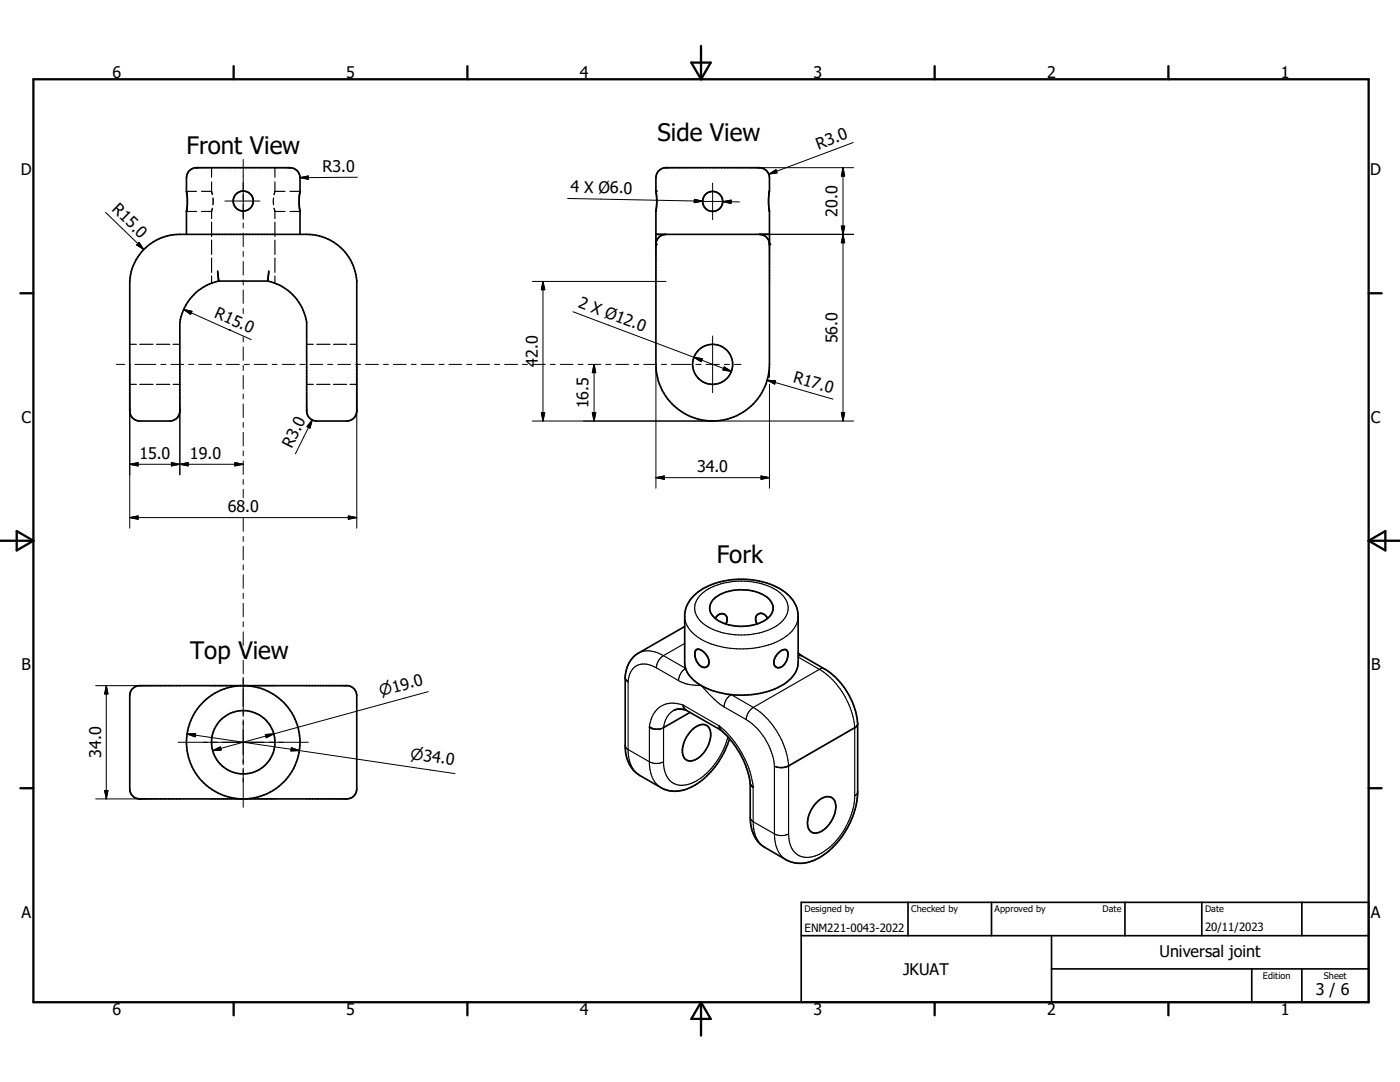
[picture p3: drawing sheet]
<svg xmlns="http://www.w3.org/2000/svg" width="279mm" height="216mm" viewBox="0 0 279 216" stroke-linecap="round" stroke-linejoin="round" font-family="sans-serif">
<g fill="none" stroke="#000" stroke-width=".33">
<path d="M59.9 38.2l-.2 2.6 .2 1.2v4.8M59.9 38.2v-2.7a2 2 0 0 0-2-2h-18.7a2 2 0 0 0-2 2v2.7l.2 1.4-.2 2.5v4.7M59.9 38.2h.1M130.9 38.1v-2.6a2 2 0 0 1 2-2h18.7a2 2 0 0 1 2 2v2.6M130.9 38.2l.2 1.5-.2 2.4v30.6a11.3 11.3 0 0 0 11.3 11.3 11.3 11.3 0 0 0 11.4-11.3l-.1-30.6M153.5 38.1l-.1 1.5 .1 2.5M43.4 54.1l.2 1.9M43.7 56.1a10 10 0 0 0-7.8 8.3v17.6a2 2 0 0 1-2 2h-6a2 2 0 0 1-2-2v-26a10 10 0 0 1 10-9.2h25.3a10 10 0 0 1 10 9.2v26a2 2 0 0 1-2 2h-6a2 2 0 0 1-2-2v-17.6a10 10 0 0 0-7.8-8.3M43.7 56.1h.1M43.7 56.1h9.7M53.6 54.1l-.2 2M130.9 46.8h22.7"/>
<path d="M132.9 46.8a2 2 0 0 0-2 2M151.6 46.8a2 2 0 0 1 2 2M138.3 119.1a14 14 0 0 1 11.2-3.5 11.6 11.6 0 0 1 8.9 4.5l.6 1.2 .3 1.2v9.7a6 6 0 0 1-4.1 5 17.8 17.8 0 0 1-15.7-.7 5.6 5.6 0 0 1-2.9-4v-10a5.7 5.7 0 0 1 1.7-3.4zM142.4 119.6a9.2 9.2 0 0 1 10.9-.2 2.53 2.53 0 0 1-.5 4.3 9.5 9.5 0 0 1-10-.3 2.45 2.45 0 0 1-.4-3.8zM26.3 137.6l.6-.5 .7-.3h41.9a2.04 2.04 0 0 1 1.7 2v18.6a1.99 1.99 0 0 1-2 2h-41.3a1.99 1.99 0 0 1-2-2v-18.6zM48 136.8a11.3 11.3 0 0 0-10.8 11.3 11.3 11.3 0 0 0 10.8 11.3M48.7 136.8a11.3 11.3 0 0 1 11.2 11.3 11.3 11.3 0 0 1-11.2 11.3M136.6 125l-9.2 5.3a5.7 5.7 0 0 0-2.6 4.8v14.1a6.6 6.6 0 0 0 2.9 5.5l4.2 2.5a6.8 6.8 0 0 0 7.3-.8 16.8 16.8 0 0 0 6.4-9M138.9 129.7a1.81 1.81 0 0 1 2.1 1.1 1.47 1.47 0 0 1-.2 2.4 2.22 2.22 0 0 1-2.1-2.4v-.6zM142.8 123.4a1.21 1.21 0 0 1 1.1-1 1.21 1.21 0 0 1 1.2 1v.5l-.3 .6M153.2 123.4a1.23 1.23 0 0 0-1.1-1 1.23 1.23 0 0 0-1.2 .7l-.1 .5 .3 .9M155.3 130.4l.2-.3a.97 .97 0 0 1 1.7-.1 2.73 2.73 0 0 1-1.8 3.2 1.1 1.1 0 0 1-.8-1.7z"/>
<path d="M159.3 130.3l5.2 3.2a14.6 14.6 0 0 1 6.7 10.8v14a16.4 16.4 0 0 1-8.6 13.3 6.4 6.4 0 0 1-5.7 0l-4.2-2.5a6.6 6.6 0 0 1-3-6v-6.8a18.2 18.2 0 0 0-6.1-10.9v-.5M136.3 140.7l.2 .6 .4 .4 6.9 4M136.9 141.7l-.6-.1a2.91 2.91 0 0 0-1.9 .2M137.7 142.1l-5.3 3.1M138 145.8a2.48 2.48 0 0 1 3.3-.9 3.4 3.4 0 0 1 .1 3.6 5 5 0 0 1-3.7 3.3 1.62 1.62 0 0 1-1.5-1.7 6.1 6.1 0 0 1 1.8-4.3zM162.9 160.1a2.47 2.47 0 0 1 3.3-.8 3.7 3.7 0 0 1-.1 4.3 4 4 0 0 1-3.9 2.6 2.63 2.63 0 0 1-.8-3.4 6.9 6.9 0 0 1 1.5-2.7zM159.9 186.7h113.2M159.9 180.1h113.2v19.9h-113.2zM181.2 180.1v6.6M197.9 180.1v6.6M209.9 193.3h63.2M209.9 186.7v13.3"/>
<path d="M224.5 180.1v6.6M239.8 180.1v6.6M249.8 193.3v6.7M259.8 180.1v6.6M259.8 193.3v6.7"/>
<circle cx="48.6" cy="40.1" r="2"/>
<circle cx="142.2" cy="40.2" r="2"/>
<circle cx="142.2" cy="72.7" r="4"/>
<circle cx="48.5" cy="148.1" r="6.3"/>
</g>
<g fill="#000">
<circle cx="39.2" cy="33.5" r=".17"/>
<circle cx="130.9" cy="38.1" r=".17"/>
<circle cx="132.9" cy="33.5" r=".17"/>
<circle cx="130.9" cy="48.8" r=".17"/>
<circle cx="153.6" cy="48.8" r=".17"/>
</g>
<g fill="none" stroke="#000" stroke-width=".23">
<path d="M37.2 38.2h2M40.2 38.2h2M42.2 36.3v1.9l.2 .6M42.2 33.5v1.9M42.5 39.5v1.4M54.6 39.5v1.4M54.9 33.5v1.9M54.9 36.3v1.9l-.2 .6M54.9 38.2h2M57.9 38.2h2M37.2 42.2h2M40.2 42.2h2"/>
<path d="M42.2 44.3v2.9M42.2 47.9v2.9M42.2 51.5v2.9M42.2 55.1v1.4M42.4 41.5l-.2 .6v1.5M54.7 41.5l.2 .6v1.5M54.9 44.3v2.9M54.9 47.9v2.9M54.9 51.5v2.9M54.9 55.1v1.4M54.9 42.2h2M57.9 42.2h2"/>
<path d="M25.9 76.7h1.3M25.9 68.7h1.3M27.9 76.7h2.6M27.9 68.7h2.6M31.2 76.7h2.7M31.2 68.7h2.7M34.5 76.7h1.4M34.5 68.7h1.4M61.2 76.7h1.3M61.2 68.7h1.3M63.2 76.7h2.7M63.2 68.7h2.7"/>
<path d="M66.5 76.7h2.7M66.5 68.7h2.7M69.8 76.7h1.4M69.8 68.7h1.4M139.9 118.6a12.8 12.8 0 0 1 10.5-2.4 8.4 8.4 0 0 1 6.6 3.7 3.7 3.7 0 0 1-1.6 4.7 13.9 13.9 0 0 1-15.2-.3 3.6 3.6 0 0 1-.3-5.7zM124.8 135.1v.2M124.8 135.3l.4 .6M124.8 135.2l.4 .7M125.2 135.9l.2 .2M125.4 136.1v14a5.6 5.6 0 0 0 2.3 4.6M127.4 130.3a4.9 4.9 0 0 1 5 .5M131 133.3l4.4 2.5"/>
<path d="M131 133.3a3.6 3.6 0 0 0-4.5 0 4.2 4.2 0 0 0-1.1 2.8M132.4 130.8l4.4 2.6a3.3 3.3 0 0 0-1.4 2.4M132.4 130.8a3.1 3.1 0 0 0-1.4 2.5M135.4 135.8a8.3 8.3 0 0 0 4.6 1l3 3.2 1.5 1.1M136.6 128.4l-4.2 2.4M136.6 123a5.8 5.8 0 0 0 3.7 4.8 17.6 17.6 0 0 0 16.2-.6 5.3 5.3 0 0 0 2.8-4.2M159.3 130.9h.8M159.3 131.1l4.2 2.5M163.5 133.6a15.6 15.6 0 0 1 7.1 11.5v13.7M163.5 133.6l-13.2 7.6M164.5 133.5l-.4-.1-.6 .2M124.8 148.7l.4 .8 4.6 2.6a3 3 0 0 0 2.6-.1"/>
<path d="M129.6 145a4.8 4.8 0 0 1 4.5-4.7l2.2 .4 7.3 4.2a19.3 19.3 0 0 1 6.7 12M129.6 145a2.85 2.85 0 0 0 1.9 .5M129.6 145v7.5a5.4 5.4 0 0 0 2.3 4.7M129.6 145.2l.9 .3h1M132.4 145.2l-.9 .3M132.4 145.2v7.3a4 4 0 0 0 3.3 4.2 8.6 8.6 0 0 0 6.6-3.8 15.8 15.8 0 0 0 3-5.9M134.4 141.8a4.4 4.4 0 0 0-2 3.4M144.5 141.1a3.1 3.1 0 0 1 1.4-2.5l4.4 2.6M144.5 141.1l4.4 2.5M148.9 143.6a12.5 12.5 0 0 1 5.7 9.3M149.7 156.3l.3 .4 .3 .2M149.7 156.3l.2 .5 .4 .4"/>
<path d="M150.3 156.9v7.1M150.3 141.2a15.7 15.7 0 0 1 7.1 11.6M150.3 141.2a3.1 3.1 0 0 0-1.4 2.4M154.6 152.9v13.5M157.4 152.8v13.6M157.4 152.8l-1.2 .3h-1l-.6-.2M170.6 158.8a14.2 14.2 0 0 1-7.5 11.8 3.7 3.7 0 0 1-5.6-3.2l-.1-1M171.2 144.3l-.4 .7-13.4 7.8M171.2 144.5l-.4 .7-13.4 7.7a3.2 3.2 0 0 1-2.2 .2M171.2 158l-.2 .4-.4 .4M149.7 163.1l.2 .5 .4 .4M150.3 164a5.6 5.6 0 0 0 2.4 5.1"/>
<path d="M150.3 164l4.3 2.4M154.6 166.4a3.1 3.1 0 0 0 2.8 0M154.6 166.4a5.7 5.7 0 0 0 2.3 5.2"/>
</g>
<g fill="none" stroke="#000" stroke-width=".46">
<path d="M6.7 15.8h266.4v184.2h-266.4zM46.6 13.2v2.6M93.3 13.2v2.6M138 12.5h3.8l-1.9 3.3zM139.9 9.2v6.6M186.5 13.2v2.6M233.2 13.2v2.6M4.1 58.5h2.6M273.1 58.5h2.6M0 107.9h6.7M3.3 106l3.4 1.9-3.4 1.9zM273.1 107.9h6.3"/>
<path d="M273.1 107.9l3.4-1.9v3.8zM4.1 157.3h2.6M273.1 157.3h2.6M46.6 200v2.6M93.3 200v2.6M139.9 200v6.6M139.9 200l1.9 3.3h-3.8zM186.5 200v2.6M233.2 200v2.6"/>
</g>
<g fill="none" stroke="#000" stroke-width=".2">
<path d="M48.5 31.8v12M59.9 35.4l1.6-.3v.7zM71.3 35.4h-11.4M113.3 39.6l26.9 .5M138.6 39.8l1.6 .3-1.6 .3zM142.2 36.5v7.3M151.6 33.5h18.8M153.4 34.8l1.5-.9 .2 .6zM168.2 33.5v50.5M168.2 33.5l.4 1.6h-.7zM170.3 28.4l-16.9 6.4M21.1 42.4l7.6 7.4"/>
<path d="M27.3 48.9l.5-.5 .9 1.4zM44.9 40.1h7M48.5 44.5v1M48.5 46.5v2.7M48.5 50.2v1M48.5 52.2v2.7M48.5 55.9v1M48.5 57.9v2.6M106.3 56.2h26.6M108.4 56.2v27.8M108.4 56.2l.3 1.6h-.7zM138.6 40.1h1.6"/>
<path d="M138.6 40.2h7.3M144.2 40.2l3.4 .1M144.2 40.2l1.7-.3v.7zM151.6 46.8h18.8M167.9 45.1h.7l-.4 1.7zM168.2 46.8l.4 1.6h-.7zM23.2 72.7h1.7M25.9 72.8v32.6M26.9 72.7h4.2M32.1 72.7h1M34.1 72.7h2.6M36.7 61.7l9.1 4.1"/>
<path d="M36.7 61.7l1.6 .4-.3 .6zM37.6 72.7h1.1M39.7 72.7h2.5M43.2 72.7h1M45.2 72.7h2.6M45.8 65.8h.1M45.8 65.8l4.3 2M48.5 61.6v1M48.5 67.2v1M48.5 69.2v2.7M48.5 72.9v1M48.5 74.9v2.7"/>
<path d="M48.5 78.6v1M48.8 72.7h1M50.7 72.7h2.6M54.3 72.7h1M56.3 72.7h2.6M59.9 72.7h1M61.9 72.7h2.5M65.4 72.7h1M67.4 72.7h2.6M71 72.7h1M71.2 72.8v32.6M73 72.7h2.5"/>
<path d="M76.5 72.7h1M78.5 72.7h2.6M82.1 72.7h1M84.1 72.7h2.5M87.6 72.7h1M89.6 72.7h2.6M93.1 72.7h1.1M95.2 72.7h2.5M98.7 72.7h1M100.7 72.7h2.6M104.3 72.7h1M106.3 72.7h2.5"/>
<path d="M109.8 72.7h1M111.8 72.7h2.6M114.3 62.2l24.2 9.1M115.4 72.7h.9M117.4 72.7h2.5M118.6 72.7v11.3M118.6 72.7l.3 1.7h-.7zM120.9 72.7h1M122.9 72.7h2.6M126.5 72.7h1M128.5 72.7h2.5M130.9 72.8v24.6"/>
<path d="M132 72.7h1M134 72.7h3.9M138.5 71.3l7.5 2.8M138.5 71.3l1.7 .3-.3 .6zM138.9 72.7h1M140.9 72.7h2.7M142.2 67.1v11.2M144.5 73.2l1.5 .9-1.7-.3zM144.6 72.7h.9M146.6 72.7h1.3M153.1 75.9l13.1 3.7M153.1 75.9l1.7 .1-.2 .6z"/>
<path d="M153.6 72.7v2.6M153.6 76.7v20.7M25.9 92.6l1.6-.3v.7zM25.9 92.6h22.6M34.2 92.3l3.3 .7v-.7l-3.3 .7zM35.9 82v12.7M46.9 92.3l1.6 .3-1.6 .4zM48.5 80.6v2.7M48.5 84.3v1M48.5 86.3v2.7M48.5 90v1M48.5 92v2.7"/>
<path d="M48.5 95.7v1M48.5 97.6v1.7M62.3 83.8l-3.3 6.7M62.3 83.8l-.4 1.6-.6-.3zM106.3 84h64.1M108 82.3h.7l-.3 1.7zM118.2 82.3h.7l-.3 1.7zM130.9 95.3h22.7M130.9 95.3l1.7-.3v.6zM151.9 95l1.7 .3-1.7 .3zM167.9 82.3h.7l-.4 1.7zM25.9 103.3h45.3"/>
<path d="M25.9 103.3l1.6-.4v.7zM48.5 103.3v2.7M48.5 107v1M48.5 109v2.7M48.5 112.7v1M48.5 114.7v2.7M48.5 118.4v1M69.5 102.9l1.7 .4-1.7 .3zM19.1 136.8h8.8M21.2 136.8v22.6M21.2 136.8l.3 1.7h-.6zM48.5 120.4v2.7"/>
<path d="M48.5 124.1v1M48.5 126.1v2.7M48.5 129.8v.9M48.5 131.8v2.7M48.5 135.1v7.9M85.5 138l-30.9 8.4M19.1 159.4h8.8M20.9 157.8h.6l-.3 1.6zM35.6 148.1h25.9M37.3 146.5l22.5 3.3M37.3 146.5l1.7-.1-.1 .6zM42.4 149.8l1.6-.8 .1 .7z"/>
<path d="M48.5 143.6v9M48.5 153.3v7.8M53 146.6l1.6-.2-1.5 .8zM54.6 146.4l-12.2 3.4M58.2 149.2l1.6 .6h-1.8zM59.8 149.8l31 4.6"/>
</g>
<g fill="#000" stroke="#000" stroke-width=".2">
<path d="M59.9 35.4l1.6-.3v.7zM144.2 40.2l1.7-.3v.7zM153.4 34.8l1.5-.9 .2 .6zM168.2 33.5l.4 1.6h-.7zM27.3 48.9l.5-.5 .9 1.4zM108.4 56.2l.3 1.6h-.7zM138.6 39.8l1.6 .3-1.6 .3zM167.9 45.1h.7l-.4 1.7zM168.2 46.8l.4 1.6h-.7zM36.7 61.7l1.6 .4-.3 .6zM118.6 72.7l.3 1.7h-.7zM138.5 71.3l1.7 .3-.3 .6z"/>
<path d="M144.5 73.2l1.5 .9-1.7-.3zM153.1 75.9l1.7 .1-.2 .6zM25.9 92.6l1.6-.3v.7zM34.2 92.3l1.7 .3-1.7 .4zM35.9 92.6l1.6-.3v.7zM46.9 92.3l1.6 .3-1.6 .4zM62.3 83.8l-.4 1.6-.6-.3zM108 82.3h.7l-.3 1.7zM118.2 82.3h.7l-.3 1.7zM130.9 95.3l1.7-.3v.6zM151.9 95l1.7 .3-1.7 .3zM167.9 82.3h.7l-.4 1.7z"/>
<path d="M25.9 103.3l1.6-.4v.7zM69.5 102.9l1.7 .4-1.7 .3zM21.2 136.8l.3 1.7h-.6zM20.9 157.8h.6l-.3 1.6zM37.3 146.5l1.7-.1-.1 .6zM42.4 149.8l1.6-.8 .1 .7zM53 146.6l1.6-.2-1.5 .8zM58.2 149.2l1.6 .6h-1.8z"/>
</g>
<g font-size="4.8">
<text x="131.2" y="28.2">Side View</text>
<text x="37.2" y="30.7">Front View</text>
<text x="143" y="112.3">Fork</text>
<text x="38" y="131.4">Top View</text>
</g>
<g font-size="3.2">
<text x="22.5" y="15.6">6</text>
<text x="69.1" y="15.6">5</text>
<text x="115.7" y="15.6">4</text>
<text x="162.3" y="15.6">3</text>
<text x="209" y="15.6">2</text>
<text x="255.6" y="15.6">1</text>
<text x="163.4" y="29.9" transform="rotate(-21 163.4 29.9)">R3.0</text>
<text x="4.1" y="35">D</text>
<text x="64.3" y="34.4">R3.0</text>
<text x="273.5" y="35">D</text>
<text x="22.2" y="42" transform="rotate(44 22.2 42)">R15.0</text>
<text x="113.8" y="38.4" transform="rotate(1 113.8 38.4)">4 X Ø6.0</text>
<text x="167.1" y="43.2" transform="rotate(-90 167.1 43.2)">20.0</text>
<text x="42.6" y="63.3" transform="rotate(24 42.6 63.3)">R15.0</text>
<text x="115.3" y="61.3" transform="rotate(21 115.3 61.3)">2 X Ø12.0</text>
<text x="167.1" y="68.5" transform="rotate(-90 167.1 68.5)">56.0</text>
<text x="107.3" y="73.2" transform="rotate(-90 107.3 73.2)">42.0</text>
<text x="158.2" y="76.2" transform="rotate(16 158.2 76.2)">R17.0</text>
<text x="117.5" y="81.5" transform="rotate(-90 117.5 81.5)">16.5</text>
<text x="4.3" y="84.4">C</text>
<text x="58.3" y="89.6" transform="rotate(-64 58.3 89.6)">R3.0</text>
<text x="273.6" y="84.4">C</text>
<text x="27.8" y="91.6">15.0</text>
<text x="37.9" y="91.6">19.0</text>
<text x="139.1" y="94.3">34.0</text>
<text x="45.5" y="102.2">68.0</text>
<text x="4.3" y="133.7">B</text>
<text x="273.6" y="133.7">B</text>
<text x="20.2" y="151.2" transform="rotate(-90 20.2 151.2)">34.0</text>
<text x="4.3" y="183.1">A</text>
<text x="273.6" y="183.1">A</text>
<text x="231.4" y="190.9">Universal joint</text>
<text x="180.2" y="194.5">JKUAT</text>
<text x="22.5" y="202.6">6</text>
<text x="69.1" y="202.6">5</text>
<text x="115.7" y="202.6">4</text>
<text x="162.3" y="202.6">3</text>
<text x="209" y="202.6">2</text>
<text x="255.6" y="202.6">1</text>
<text x="262.6" y="198.6">3 / 6</text>
</g>
<g font-size="3">
<text x="76" y="138.9" transform="rotate(-15 76 138.9)">n19.0</text>
<text x="81.8" y="151.4" transform="rotate(8 81.8 151.4)">n34.0</text>
</g>
<g font-size="2.3">
<text x="240.5" y="185.7">20/11/2023</text>
<text x="160.5" y="186">ENM221-0043-2022</text>
</g>
<g font-size="1.8">
<text x="160.5" y="182.1">Designed by</text>
<text x="181.9" y="182.1">Checked by</text>
<text x="198.5" y="182.1">Approved by</text>
<text x="220" y="182">Date</text>
<text x="240.5" y="182">Date</text>
<text x="252.1" y="195.4">Edition</text>
<text x="264.2" y="195.4">Sheet</text>
</g>
</svg>
